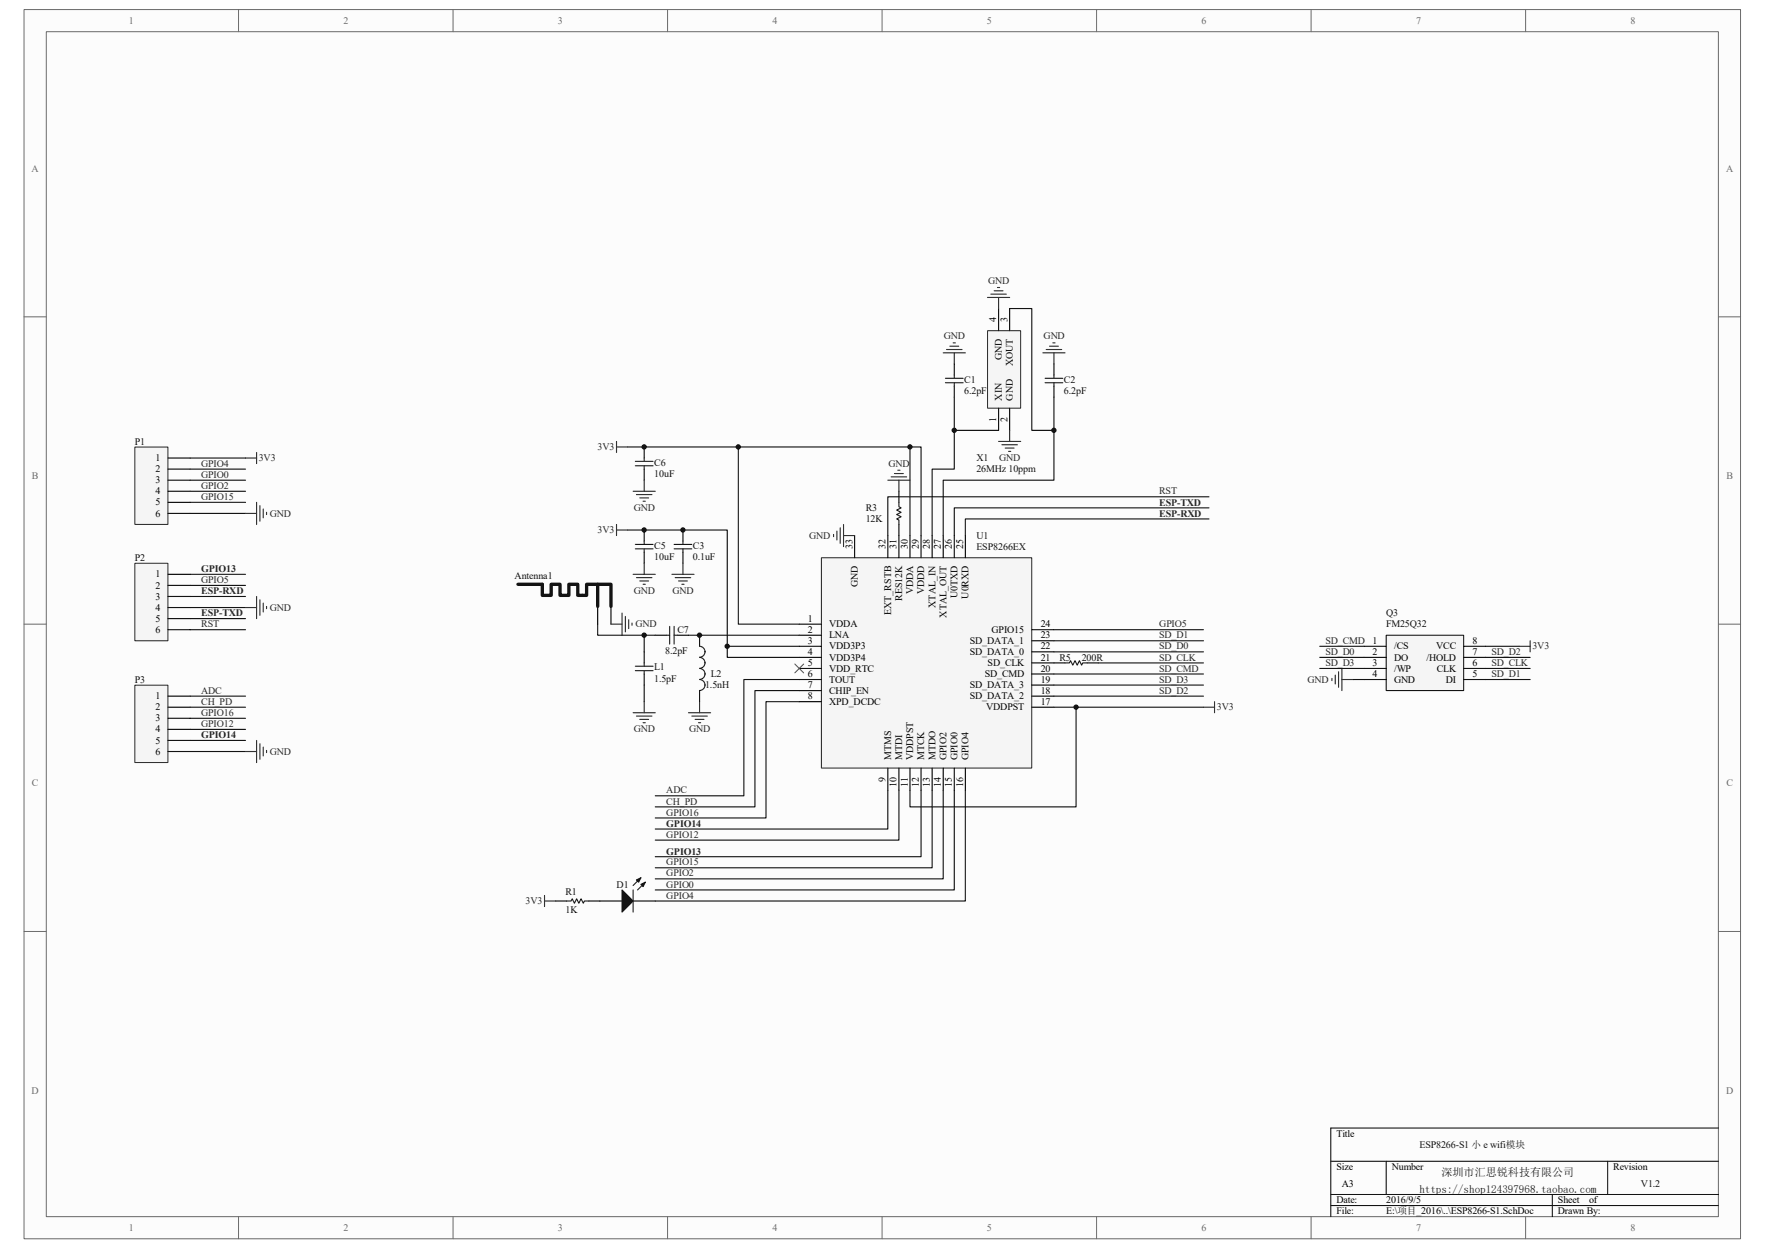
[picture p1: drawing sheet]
<svg xmlns="http://www.w3.org/2000/svg" width="297mm" height="210mm" viewBox="0 0 297 210" stroke-linecap="round" stroke-linejoin="round" font-family="sans-serif">
<path d="M4.1 1.6h288.8v206.8h-288.8z" fill="#fcfcfc"/>
<path d="M4 1.6h288.9v206.8h-288.9z" fill="none" stroke="#6a6a6a" stroke-width=".17"/>
<path d="M7.8 5.4h281.4v199.3h-281.4z" fill="#fcfcfc"/>
<g fill="none" stroke="#6a6a6a" stroke-width=".17">
<path d="M7.8 5.3h281.4v199.4h-281.4zM40.1 1.6v3.7M76.2 1.6v3.7M112.3 1.6v3.7M148.4 1.6v3.7M184.5 1.6v3.7M220.6 1.6v3.7M256.7 1.6v3.7M4 53.3h3.8M289.2 53.3h3.7M4 105h3.8M289.2 105h3.7"/>
<path d="M4 156.7h3.8M289.2 156.7h3.7M40.1 204.7v3.7M76.2 204.7v3.7M112.3 204.7v3.7M148.4 204.7v3.7M184.5 204.7v3.7M220.6 204.7v3.7M256.7 204.7v3.7"/>
</g>
<path d="M223.9 195.4h65.3M233.3 195.4v5.6M270.5 195.4v5.6M289.2 189.8h-65.3v14.9M223.9 201h65.3M223.9 202.9h65.3M261.2 201v3.7" fill="none" stroke="#000" stroke-width=".17"/>
<path d="M138.2 93.9h35.4v35.3h-35.4z" fill="#f5f5f5"/>
<path d="M138.2 93.9h35.4v35.3h-35.4z" fill="none" stroke="#262626" stroke-width=".17"/>
<g fill="none" stroke="#000" stroke-width=".19">
<path d="M108.4 75.2v1.9M108.4 78.9v1.9M143.8 90.1v3.7M149.4 90.1v3.7M151.3 82.7v1.8M151.3 88.3v5.5M153.1 90.1v3.7M155 90.1v3.7M156.9 90.1v3.7M158.7 90.1v3.7M160.6 90.1v3.7M162.4 90.1v3.7"/>
<path d="M100.6 102.2v2.8M102.8 102.2v2.8M108.4 109.7v1.8M108.4 113.4v1.9M110.3 106.9h1.8M114 106.9h1.9M117.7 106.9v1.9M117.7 116.2v1.9M134.5 105h3.7M134.5 106.9h3.7M134.5 108.8h3.7M134.5 110.6h3.7"/>
<path d="M134.5 112.5h3.7M134.5 114.3h3.7M134.5 116.2h3.7M134.5 118.1h3.7M173.6 119h3.8M173.6 117.1h3.8M173.6 115.3h3.8M173.6 113.4h3.8M173.6 111.5h5.6M173.6 109.7h3.8M173.6 107.8h3.8M173.6 106h3.8"/>
<path d="M182.9 111.5h1.9M149.4 129.3v3.7M151.3 129.3v3.7M153.1 129.3v3.7M155 129.3v3.7M156.9 129.3v3.7M158.7 129.3v3.7M160.6 129.3v3.7M162.4 129.3v3.7M93.5 151.6h1.9M99.1 151.6h5.6M106.5 151.6h3.8"/>
</g>
<g fill="none" stroke="#1c1c1c" stroke-width=".19">
<path d="M106.9 77.6h3M106.9 78.4h3M108.4 77.1v.5M108.4 78.4v.5M151.3 84.5v.8l.3 .2-.7 .3 .7 .4-.7 .4 .7 .4-.7 .3 .4 .2v.8M106.9 112.9h3M106.9 112.1h3M108.4 111.5v.6M108.4 112.9v.5M112.1 106.9h.6M112.7 105.4v3M113.4 105.4v3"/>
<path d="M113.4 106.9h.6M117.7 108.8a.92 .92 0 0 1 .9 .9 .92 .92 0 0 1-.9 .9M117.7 110.6a.92 .92 0 0 1 .9 1v-.1a.92 .92 0 0 1-.9 1M117.7 112.5a.92 .92 0 0 1 .9 .9 .92 .92 0 0 1-.9 .9 .96 .96 0 0 1 .9 1 .92 .92 0 0 1-.9 .9M179.2 111.5h.8l.1-.3 .4 .7 .4-.7 .4 .7 .3-.7 .4 .7 .2-.4h.7M95.4 151.6h.7l.2-.4 .4 .8 .3-.8 .4 .8 .4-.8 .4 .8 .1-.4h.8M106.5 149.8v3.7M107.8 147.7l-1.3 1.3M108.6 148.4l-1.3 1.4"/>
</g>
<g fill="none" stroke="#0e0e0e" stroke-width=".19">
<path d="M105.6 75.2h47.5v14.9M124.2 75.2v29.8h10.3M153.1 75.2h1.9v14.9M203.4 83.6h-54v6.5M100.6 105v1.9h9.7M108.4 106.9v2.8M108.4 115.3v2.8M115.9 106.9h18.6M122.4 108.8h12.1M134.5 114.3h-9.3v19.6h-14.9M134.5 116.2h-7.5v19.6h-16.7M134.5 118.1h-5.6v19.5h-18.6"/>
<path d="M177.4 119h25.1M177.4 117.1h25.1M177.4 115.3h25.1M177.4 113.4h25.1M177.4 109.7h25.1M177.4 107.8h25.1M177.4 106h25.1M181.1 119v16.8h-28v-2.8M184.8 111.5h17.7M149.4 133v6.5h-39.1M151.3 133v8.4h-41M155 133v11.2h-44.7"/>
<path d="M156.9 133v13h-46.6M158.7 133v14.9h-48.4M160.6 133v16.8h-50.3M162.4 133v18.6h-52.1"/>
</g>
<g fill="none" stroke="#262626" stroke-width=".19">
<path d="M103.7 74.3v1.8M103.7 75.2h1.9M150.5 79.7h1.5M151.1 79.1h.3M106.5 82.7h3.8M107.1 83.2h2.6M107.7 83.8h1.4M108.2 84.3h.4M108.4 80.8v1.9M140.3 89.9v.4M140.8 89.4v1.5M141.4 88.8v2.6"/>
<path d="M141.9 88.3v3.7M141.9 90.1h1.9M149.4 80.8h3.7M150 80.2h2.6M151.3 80.8v1.9M102.8 105h1.9M104.7 103.2v3.7M105.2 103.7v2.6M105.8 104.3v1.5M106.4 104.8v.4M106.5 119.9h3.8M108.4 118.1v1.8"/>
<path d="M115.9 119.9h3.7M117.7 118.1v1.8M202.5 119h1.9M204.4 118.1v1.8M107.1 120.5h2.6M107.7 121.1h1.4M108.2 121.6h.4M116.4 120.5h2.6M117 121.1h1.5M117.5 121.6h.4M91.6 150.7v1.8M91.6 151.6h1.9"/>
</g>
<path d="M87.2 98.3h4.1v1.9h1.4v-1.9h1.5v1.9h1.5v-1.9h1.5v1.9h1.5v-1.9h4.1v3.7M100.6 98.3v3.7" fill="none" stroke="#151515" stroke-width=".56"/>
<path d="M133.7 111.7l1.5 1.5M135.2 111.7l-1.5 1.5" fill="none" stroke="#4c4c4c" stroke-width=".17"/>
<g fill="#1c1c1c" stroke="#1c1c1c" stroke-width=".19">
<path d="M104.7 149.8l1.8 1.8-1.8 1.9z"/>
<path d="M107.8 148.8l.8-.4-.4 .8z"/>
<path d="M107.1 148.1l.7-.4-.3 .7z"/>
</g>
<path d="M233.3 106.9h13v9.3h-13z" fill="#f5f5f5"/>
<path d="M233.3 106.9h13v9.3h-13z" fill="none" stroke="#000" stroke-width=".17"/>
<path d="M229.5 108.8h3.8M229.5 110.6h3.8M229.5 114.3h3.8M229.5 112.5h3.8M246.3 108.8h3.7M246.3 110.6h3.7M246.3 114.3h3.7M246.3 112.5h3.7" fill="none" stroke="#000" stroke-width=".19"/>
<path d="M203.4 85.5h-42.8v4.6M203.4 87.3h-41v2.8M222.1 108.8h7.4M222.1 110.6h7.4M222.1 112.5h7.4M227.7 114.3h1.8M250 108.8h5.6M250 110.6h7.5M250 112.5h7.5M250 114.3h7.5" fill="none" stroke="#0e0e0e" stroke-width=".19"/>
<path d="M224.1 114.2v.3M224.7 113.6v1.5M225.2 113v2.6M225.8 112.5v3.7M225.8 114.3h1.9M255.6 108.8h1.9M257.5 107.8v1.9" fill="none" stroke="#262626" stroke-width=".19"/>
<path d="M166.2 55.7h5.5v13h-5.5z" fill="#f5f5f5"/>
<path d="M166.2 55.6h5.5v13.1h-5.5z" fill="none" stroke="#262626" stroke-width=".17"/>
<path d="M168 51.9v3.7M169.9 51.9v3.7M160.6 61.2v1.9M160.6 65v1.8M168 68.7v3.7M169.9 68.7v3.7M177.4 61.2v1.9M177.4 65v1.8" fill="none" stroke="#000" stroke-width=".19"/>
<path d="M169.9 51.9h3.7v20.5h3.8M168 72.4h-7.4v6.5h-3.7v11.2M177.4 66.8v14h-18.7v9.3" fill="none" stroke="#0e0e0e" stroke-width=".19"/>
<path d="M159.1 63.7h3M159.1 64.4h3M160.6 63.1v.6M160.6 64.4v.6M175.9 63.7h2.9M175.9 64.4h2.9M177.4 63.1v.6M177.4 64.4v.6" fill="none" stroke="#1c1c1c" stroke-width=".19"/>
<g fill="none" stroke="#262626" stroke-width=".19">
<path d="M158.7 59.4h3.7M159.3 58.8h2.6M159.8 58.3h1.5M160.4 57.7h.4M160.6 59.4v1.8M166.2 50.1h3.7M166.7 49.5h2.6M167.3 48.9h1.5M167.8 48.4h.4M168 50.1v1.8M175.5 59.4h3.7M176 58.8h2.7"/>
<path d="M176.6 58.3h1.5M177.2 57.7h.3M177.4 59.4v1.8M168 74.3h3.8M168.6 74.8h2.6M169.2 75.4h1.4M169.7 76h.4M169.9 72.4v1.9"/>
</g>
<path d="M22.7 75.2h5.6v13h-5.6z" fill="#f5f5f5"/>
<path d="M22.7 75.2h5.6v13h-5.6z" fill="none" stroke="#262626" stroke-width=".17"/>
<path d="M28.3 77.1h3.7M28.3 78.9h3.7M28.3 80.8h3.7M28.3 82.7h3.7M28.3 84.5h3.7M28.3 86.4h3.7" fill="none" stroke="#000" stroke-width=".19"/>
<path d="M22.7 94.8h5.6v13h-5.6z" fill="#f5f5f5"/>
<path d="M22.7 94.8h5.6v13h-5.6z" fill="none" stroke="#262626" stroke-width=".17"/>
<path d="M28.3 96.6h3.7M28.3 98.5h3.7M28.3 100.4h3.7M28.3 102.2h3.7M28.3 104.1h3.7M28.3 106h3.7" fill="none" stroke="#000" stroke-width=".19"/>
<path d="M22.7 115.3h5.6v13h-5.6z" fill="#f5f5f5"/>
<path d="M22.7 115.3h5.6v13h-5.6z" fill="none" stroke="#262626" stroke-width=".17"/>
<path d="M108.4 89.2v1.9M108.4 92.9v1.9M114.9 89.2v1.9M114.9 92.9v1.9M28.3 117.1h3.7M28.3 119h3.7M28.3 120.9h3.7M28.3 122.7h3.7M28.3 124.6h3.7M28.3 126.5h3.7" fill="none" stroke="#000" stroke-width=".19"/>
<g fill="none" stroke="#262626" stroke-width=".19">
<path d="M41.3 77.1h1.9M43.2 76.1v1.9M41.3 86.4h1.9M43.2 84.5v3.8M43.7 85.1v2.6M44.3 85.6v1.5M44.9 86.2v.4M103.7 88.3v1.8M103.7 89.2h1.9M106.5 96.6h3.8M107.1 97.2h2.6M107.7 97.8h1.4"/>
<path d="M108.2 98.3h.4M108.4 94.8v1.8M113.1 96.6h3.7M113.6 97.2h2.6M114.2 97.8h1.5M114.7 98.3h.4M114.9 94.8v1.8M41.3 102.2h1.9M43.2 100.4v3.7M43.7 100.9v2.6M44.3 101.5v1.5M44.9 102v.4"/>
<path d="M41.3 126.5h1.9M43.2 124.6v3.7M43.7 125.2v2.6M44.3 125.7v1.5M44.9 126.3v.3"/>
</g>
<g fill="none" stroke="#0e0e0e" stroke-width=".19">
<path d="M32 78.9h9.3M32 77.1h9.3M160.6 66.8v5.6M32 80.8h9.3M32 82.7h9.3M32 84.5h9.3M32 86.4h9.3M32 98.5h9.3M32 96.6h9.3M105.6 89.2h16.8v21.4h12.1M32 100.4h9.3M32 102.2h9.3"/>
<path d="M32 104.1h9.3M32 106h9.3M32 119h9.3M32 117.1h9.3M32 120.9h9.3M32 122.7h9.3M32 124.6h9.3M32 126.5h9.3"/>
</g>
<path d="M106.9 91.6h3M106.9 92.4h3M108.4 91.1v.5M108.4 92.4v.5M113.4 91.6h3M113.4 92.4h3M114.9 91.1v.5M114.9 92.4v.5" fill="none" stroke="#1c1c1c" stroke-width=".19"/>
<g fill="#0e0e0e" stroke="#0e0e0e" stroke-width=".17">
<circle cx="108.4" cy="106.9" r=".36"/>
<circle cx="108.4" cy="89.2" r=".36"/>
<circle cx="108.4" cy="75.2" r=".36"/>
<circle cx="114.9" cy="89.2" r=".36"/>
<circle cx="117.7" cy="106.9" r=".36"/>
<circle cx="122.4" cy="108.7" r=".36"/>
<circle cx="124.2" cy="75.2" r=".36"/>
<circle cx="153.1" cy="75.2" r=".36"/>
<circle cx="160.6" cy="72.4" r=".36"/>
<circle cx="177.3" cy="72.4" r=".36"/>
<circle cx="181.1" cy="119" r=".36"/>
</g>
<g font-size="1.9" fill="#0e0e0e">
<text x="242.6" y="198">深圳市汇思锐科技有限公司</text>
<text x="238.8" y="200.7">https://shop124397968.taobao.com</text>
</g>
<g font-size="1.7" fill="#696969">
<text x="21.7" y="4">1</text>
<text x="57.8" y="4">2</text>
<text x="93.9" y="4">3</text>
<text x="130" y="4">4</text>
<text x="166.1" y="4">5</text>
<text x="202.2" y="4">6</text>
<text x="238.3" y="4">7</text>
<text x="274.4" y="4">8</text>
<text x="5.3" y="28.9">A</text>
<text x="290.4" y="28.9">A</text>
<text x="5.4" y="80.6">B</text>
<text x="290.5" y="80.6">B</text>
<text x="5.4" y="132.3">C</text>
<text x="290.5" y="132.3">C</text>
<text x="5.3" y="184">D</text>
<text x="290.4" y="184">D</text>
<text x="21.7" y="207.1">1</text>
<text x="57.8" y="207.1">2</text>
<text x="93.9" y="207.1">3</text>
<text x="130" y="207.1">4</text>
<text x="166.1" y="207.1">5</text>
<text x="202.2" y="207.1">6</text>
<text x="238.3" y="207.1">7</text>
<text x="274.4" y="207.1">8</text>
</g>
<g font-size="1.7" fill="#262626">
<text x="166.3" y="47.8">GND</text>
<text x="158.8" y="57.1">GND</text>
<text x="175.6" y="57.1">GND</text>
<text x="43.5" y="77.6">3V3</text>
<text x="100.5" y="75.7">3V3</text>
<text x="168.1" y="77.6">GND</text>
<text x="33.9" y="78.5">GPIO4</text>
<text x="33.9" y="80.4">GPIO0</text>
<text x="33.9" y="82.3">GPIO2</text>
<text x="149.5" y="78.5">GND</text>
<text x="195.1" y="83.2">RST</text>
<text x="33.9" y="84.1">GPIO15</text>
<text x="45.4" y="86.9">GND</text>
<text x="100.5" y="89.7">3V3</text>
<text x="106.6" y="86">GND</text>
<text x="195.1" y="87">ESP-RXD</text>
<text x="195.1" y="85.1">ESP-TXD</text>
<text x="136.1" y="90.7">GND</text>
<text x="33.9" y="96.3">GPIO13</text>
<text x="33.9" y="98.1">GPIO5</text>
<text x="33.9" y="100">ESP-RXD</text>
<text x="106.6" y="100">GND</text>
<text x="113.2" y="100">GND</text>
<text x="33.9" y="103.7">ESP-TXD</text>
<text x="33.9" y="105.6">RST</text>
<text x="45.4" y="102.8">GND</text>
<text x="106.9" y="105.6">GND</text>
<text x="195.1" y="107.4">SD_D1</text>
<text x="195.1" y="105.6">GPIO5</text>
<text x="195.1" y="109.3">SD_D0</text>
<text x="195.1" y="111.1">SD_CLK</text>
<text x="195.1" y="113">SD_CMD</text>
<text x="223" y="108.4">SD_CMD</text>
<text x="223" y="110.2">SD_D0</text>
<text x="223" y="112.1">SD_D3</text>
<text x="251" y="113.9">SD_D1</text>
<text x="251" y="112.1">SD_CLK</text>
<text x="251" y="110.2">SD_D2</text>
<text x="257.9" y="109.3">3V3</text>
<text x="33.9" y="116.7">ADC</text>
<text x="33.9" y="118.6">CH_PD</text>
<text x="195.1" y="114.9">SD_D3</text>
<text x="195.1" y="116.7">SD_D2</text>
<text x="204.8" y="119.5">3V3</text>
<text x="220" y="114.9">GND</text>
<text x="33.9" y="120.5">GPIO16</text>
<text x="33.9" y="122.3">GPIO12</text>
<text x="33.9" y="124.2">GPIO14</text>
<text x="106.6" y="123.3">GND</text>
<text x="116" y="123.3">GND</text>
<text x="45.4" y="127">GND</text>
<text x="112.1" y="133.5">ADC</text>
<text x="112.1" y="135.4">CH_PD</text>
<text x="112.1" y="137.2">GPIO16</text>
<text x="112.1" y="141">GPIO12</text>
<text x="112.1" y="139.1">GPIO14</text>
<text x="112.1" y="143.8">GPIO13</text>
<text x="112.1" y="145.6">GPIO15</text>
<text x="112.1" y="147.5">GPIO2</text>
<text x="112.1" y="149.4">GPIO0</text>
<text x="88.4" y="152.1">3V3</text>
<text x="112.1" y="151.2">GPIO4</text>
</g>
<g font-size="1.7">
<text x="167.6" y="54.1" transform="rotate(-90 167.6 54.1)">4</text>
<text x="169.5" y="54.1" transform="rotate(-90 169.5 54.1)">3</text>
<text x="168.6" y="60.6" transform="rotate(-90 168.6 60.6)">GND</text>
<text x="170.4" y="61.6" transform="rotate(-90 170.4 61.6)">XOUT</text>
<text x="167.6" y="71" transform="rotate(-90 167.6 71)">1</text>
<text x="168.6" y="67.4" transform="rotate(-90 168.6 67.4)">XIN</text>
<text x="169.5" y="71" transform="rotate(-90 169.5 71)">2</text>
<text x="170.4" y="67.4" transform="rotate(-90 170.4 67.4)">GND</text>
<text x="26.1" y="77.6">1</text>
<text x="26.1" y="79.5">2</text>
<text x="26.1" y="81.3">3</text>
<text x="26.1" y="83.2">4</text>
<text x="26.1" y="85">5</text>
<text x="26.1" y="86.9">6</text>
<text x="143.4" y="92.3" transform="rotate(-90 143.4 92.3)">33</text>
<text x="149" y="92.3" transform="rotate(-90 149 92.3)">32</text>
<text x="150.9" y="92.3" transform="rotate(-90 150.9 92.3)">31</text>
<text x="152.7" y="92.3" transform="rotate(-90 152.7 92.3)">30</text>
<text x="154.6" y="92.3" transform="rotate(-90 154.6 92.3)">29</text>
<text x="156.5" y="92.3" transform="rotate(-90 156.5 92.3)">28</text>
<text x="158.3" y="92.3" transform="rotate(-90 158.3 92.3)">27</text>
<text x="160.2" y="92.3" transform="rotate(-90 160.2 92.3)">26</text>
<text x="162.1" y="92.3" transform="rotate(-90 162.1 92.3)">25</text>
<text x="26.1" y="97.2">1</text>
<text x="26.1" y="99">2</text>
<text x="26.1" y="100.9">3</text>
<text x="144.4" y="98.8" transform="rotate(-90 144.4 98.8)">GND</text>
<text x="151.8" y="101.1" transform="rotate(-90 151.8 101.1)">RES12K</text>
<text x="153.7" y="100" transform="rotate(-90 153.7 100)">VDDA</text>
<text x="155.5" y="100" transform="rotate(-90 155.5 100)">VDDD</text>
<text x="161.1" y="100.6" transform="rotate(-90 161.1 100.6)">U0TXD</text>
<text x="163" y="100.7" transform="rotate(-90 163 100.7)">U0RXD</text>
<text x="26.1" y="102.8">4</text>
<text x="26.1" y="104.6">5</text>
<text x="26.1" y="106.5">6</text>
<text x="135.9" y="104.6">1</text>
<text x="135.9" y="106.5">2</text>
<text x="139.5" y="105.6">VDDA</text>
<text x="139.5" y="107.4">LNA</text>
<text x="149.9" y="103.5" transform="rotate(-90 149.9 103.5)">EXT_RSTB</text>
<text x="157.4" y="102.3" transform="rotate(-90 157.4 102.3)">XTAL_IN</text>
<text x="159.3" y="103.9" transform="rotate(-90 159.3 103.9)">XTAL_OUT</text>
<text x="166.9" y="106.5">GPIO15</text>
<text x="175.1" y="107.4">23</text>
<text x="175.1" y="105.6">24</text>
<text x="135.9" y="108.4">3</text>
<text x="135.9" y="110.2">4</text>
<text x="135.9" y="112.1">5</text>
<text x="135.9" y="113.9">6</text>
<text x="139.5" y="109.3">VDD3P3</text>
<text x="139.5" y="111.1">VDD3P4</text>
<text x="139.5" y="113">VDD_RTC</text>
<text x="163.2" y="110.2">SD_DATA_0</text>
<text x="163.2" y="108.4">SD_DATA_1</text>
<text x="165.7" y="113.9">SD_CMD</text>
<text x="166.2" y="112.1">SD_CLK</text>
<text x="175.1" y="113">20</text>
<text x="175.1" y="111.1">21</text>
<text x="175.1" y="109.3">22</text>
<text x="231" y="108.4">1</text>
<text x="231" y="110.2">2</text>
<text x="231" y="113.9">4</text>
<text x="231" y="112.1">3</text>
<text x="234.6" y="109.3">/CS</text>
<text x="234.6" y="111.1">DO</text>
<text x="234.6" y="113">/WP</text>
<text x="240" y="111.1">/HOLD</text>
<text x="241.7" y="109.3">VCC</text>
<text x="241.8" y="113">CLK</text>
<text x="247.8" y="108.4">8</text>
<text x="247.8" y="110.2">7</text>
<text x="247.8" y="112.1">6</text>
<text x="247.8" y="113.9">5</text>
<text x="26.1" y="117.7">1</text>
<text x="26.1" y="119.5">2</text>
<text x="135.9" y="115.8">7</text>
<text x="135.9" y="117.7">8</text>
<text x="139.5" y="114.9">TOUT</text>
<text x="139.5" y="116.7">CHIP_EN</text>
<text x="139.5" y="118.6">XPD_DCDC</text>
<text x="163.2" y="117.7">SD_DATA_2</text>
<text x="163.2" y="115.8">SD_DATA_3</text>
<text x="166" y="119.5">VDDPST</text>
<text x="175.1" y="118.6">17</text>
<text x="175.1" y="116.7">18</text>
<text x="175.1" y="114.9">19</text>
<text x="234.6" y="114.9">GND</text>
<text x="243.3" y="114.9">DI</text>
<text x="26.1" y="121.4">3</text>
<text x="26.1" y="123.3">4</text>
<text x="26.1" y="125.1">5</text>
<text x="26.1" y="127">6</text>
<text x="149" y="131.6" transform="rotate(-90 149 131.6)">9</text>
<text x="149.9" y="128" transform="rotate(-90 149.9 128)">MTMS</text>
<text x="151.8" y="128" transform="rotate(-90 151.8 128)">MTDI</text>
<text x="153.7" y="128" transform="rotate(-90 153.7 128)">VDDPST</text>
<text x="155.5" y="128" transform="rotate(-90 155.5 128)">MTCK</text>
<text x="157.4" y="128" transform="rotate(-90 157.4 128)">MTDO</text>
<text x="159.3" y="128" transform="rotate(-90 159.3 128)">GPIO2</text>
<text x="161.1" y="128" transform="rotate(-90 161.1 128)">GPIO0</text>
<text x="163" y="128" transform="rotate(-90 163 128)">GPIO4</text>
<text x="150.9" y="132.4" transform="rotate(-90 150.9 132.4)">10</text>
<text x="152.7" y="132.4" transform="rotate(-90 152.7 132.4)">11</text>
<text x="154.6" y="132.4" transform="rotate(-90 154.6 132.4)">12</text>
<text x="156.5" y="132.4" transform="rotate(-90 156.5 132.4)">13</text>
<text x="158.3" y="132.4" transform="rotate(-90 158.3 132.4)">14</text>
<text x="160.2" y="132.4" transform="rotate(-90 160.2 132.4)">15</text>
<text x="162.1" y="132.4" transform="rotate(-90 162.1 132.4)">16</text>
<text x="224.9" y="191.3">Title</text>
<text x="224.9" y="196.9">Size</text>
<text x="234.2" y="196.9">Number</text>
<text x="271.5" y="196.9">Revision</text>
<text x="224.9" y="202.5">Date:</text>
<text x="225.8" y="199.7">A3</text>
<text x="233.3" y="202.5">2016/9/5</text>
<text x="262.2" y="202.5">Sheet</text>
<text x="267.4" y="202.5">of</text>
<text x="224.9" y="204.3">File:</text>
<text x="233.3" y="204.3">E:\项目_2016\..\ESP8266-S1.SchDoc</text>
<text x="262.2" y="204.3">Drawn By:</text>
</g>
<g font-size="1.7" fill="#0e0e0e">
<text x="162.3" y="64.4">C1</text>
<text x="179" y="64.4">C2</text>
<text x="162.3" y="66.2">6.2pF</text>
<text x="179" y="66.2">6.2pF</text>
<text x="22.7" y="74.8">P1</text>
<text x="164.3" y="77.6">X1</text>
<text x="110.1" y="78.4">C6</text>
<text x="110.1" y="80.2">10uF</text>
<text x="164.3" y="79.5">26MHz 10ppm</text>
<text x="145.7" y="86">R3</text>
<text x="145.7" y="87.9">12K</text>
<text x="22.7" y="94.4">P2</text>
<text x="110.1" y="92.3">C5</text>
<text x="110.1" y="94.2">10uF</text>
<text x="116.6" y="92.3">C3</text>
<text x="116.6" y="94.2">0.1uF</text>
<text x="164.3" y="90.7">U1</text>
<text x="164.3" y="92.5">ESP8266EX</text>
<text x="86.6" y="97.4">Antenna1</text>
<text x="114" y="106.5">C7</text>
<text x="233.3" y="103.7">Q3</text>
<text x="233.3" y="105.6">FM25Q32</text>
<text x="110.1" y="112.8">L1</text>
<text x="112" y="110">8.2pF</text>
<text x="119.6" y="113.9">L2</text>
<text x="178.3" y="111.1">R5</text>
<text x="182" y="111.1">200R</text>
<text x="22.7" y="114.9">P3</text>
<text x="110.1" y="114.7">1.5pF</text>
<text x="118.7" y="115.8">1.5nH</text>
<text x="103.7" y="149.4">D1</text>
<text x="95.2" y="150.6">R1</text>
<text x="95.2" y="153.6">1K</text>
<text x="238.9" y="193.1">ESP8266-S1 小 e wifi模块</text>
<text x="276.1" y="199.7">V1.2</text>
</g>
</svg>
